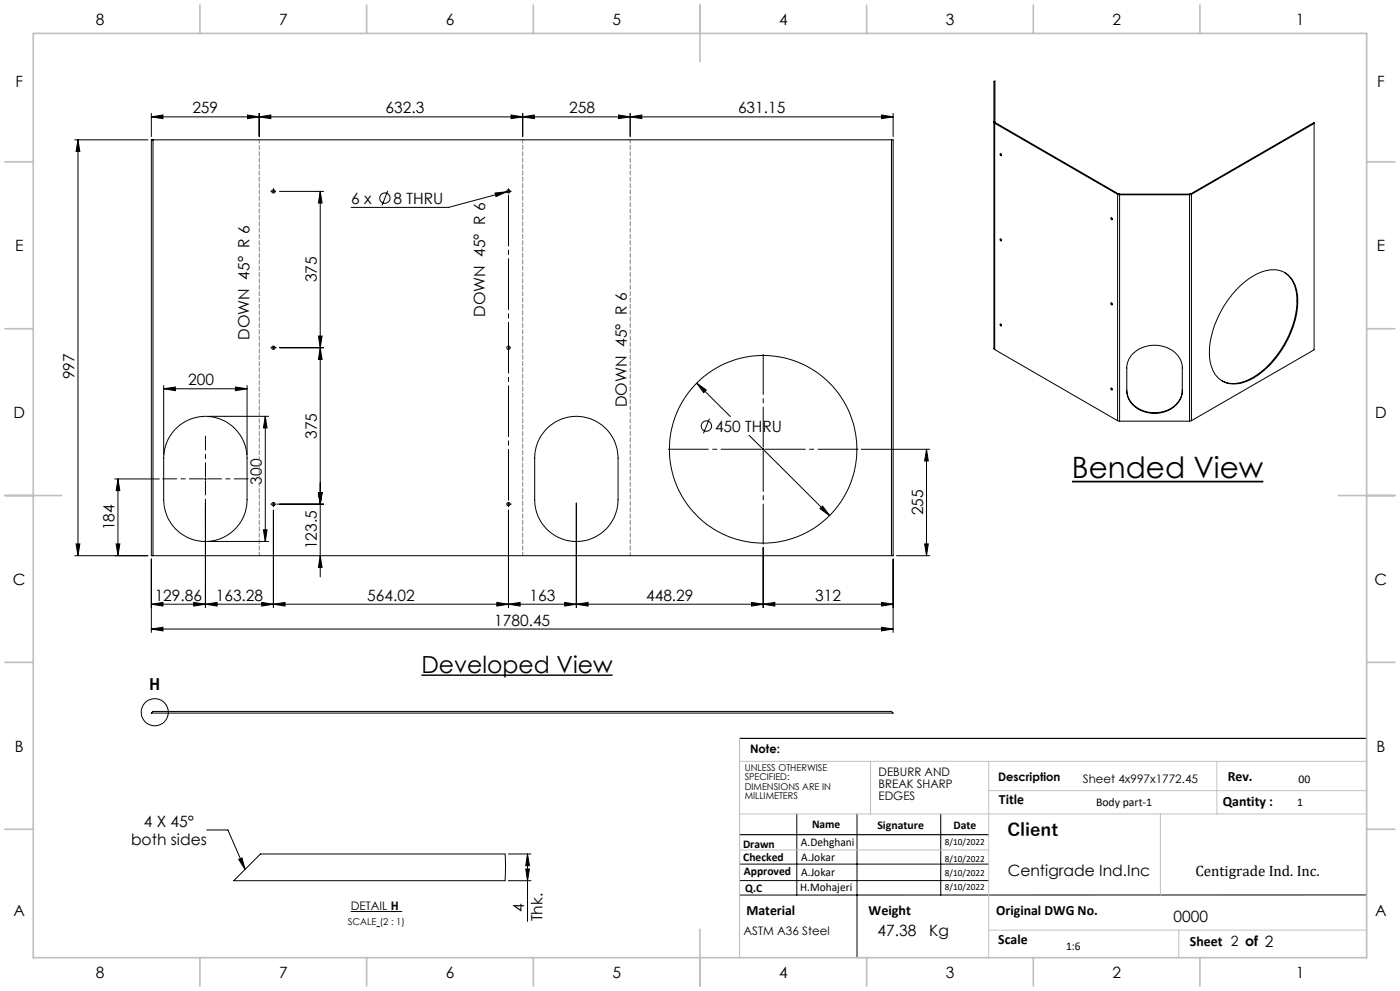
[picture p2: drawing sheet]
<svg xmlns="http://www.w3.org/2000/svg" width="420mm" height="297mm" viewBox="0 0 420 297" stroke-linecap="round" stroke-linejoin="round" font-family="sans-serif">
<g fill="none" stroke="#000" stroke-width=".3">
<path d="M45.4 35l3.5-.5v1.1zM45.4 34v6.9M45.4 35h222.5M74.3 34.5l3.5 .5-3.5 .6zM77.8 35l3.4-.5v1.1zM77.8 34v6.9M153.3 34.5l3.5 .5-3.5 .6zM156.8 35l3.5-.5v1.1zM156.8 34v6.9M185.6 34.5l3.5 .5-3.5 .6zM189.1 34v6.9M189.1 35l3.4-.5v1.1z"/>
<path d="M264.4 34.5l3.5 .5-3.5 .6zM267.9 34v6.9M298.4 36.9v67.9M298.4 36.9l36.9 21.3M298.5 36.6h-.3l.2 .3M298.5 36.6v-12.3l-.3 .2v80l.2 .3M298.5 36.6l.2 .2M298.7 36.8l-.3 .1M298.7 36.8l36.8 21.3M394.2 37l-36.8 21.2M22.4 41.9h22M23.4 41.9v124.6"/>
<path d="M23.4 41.9l.6 3.5h-1.2zM45.4 41.9h222.5v124.6h-222.5zM45.9 41.9v124.6M83.9 57.4h13.2M96.1 57.4l.5 3.5h-1.1zM96.1 57.4v115.5M116.3 57.1l-1.7 4.5M148.5 57.9l3.5-.4-3.2 1.4zM152 57.5l-17.4 4.7h-29.3M152.2 57.4h.7M152.5 57v.6M153 57.2l-1 .3"/>
<path d="M267.4 41.9v124.6M300.2 46.1l.3 .4M335.3 58.2h22.1M335.3 58.2v67.9M335.5 58.1l.4 .1M335.5 58.1l-.2 .1M335.9 58.2v68M335.9 58.2h21M356.9 58.2v68M357.2 58.1l-.3 .1M357.2 58.1l.2 .1M357.2 58.1l37-21.4v68.1l-36.8 21.3"/>
<path d="M357.4 58.2v67.9M300.2 71.6l.3 .4M333.5 65.3l.2 .4M300.2 97.2l.3 .3M333.5 90.8l.2 .4M371.3 86.4a15.3 15.3 0 0 1 11.6-5.5 7.7 7.7 0 0 1 6.4 7.6 28.7 28.7 0 0 1-9.7 22.2 13.1 13.1 0 0 1-11.5 4.1 8 8 0 0 1-5.2-7.7 28.8 28.8 0 0 1 8.4-20.7zM385.3 81.7a9.5 9.5 0 0 1 3.8 9.1 29.2 29.2 0 0 1-13.9 22.7 8.9 8.9 0 0 1-8.6 .6M49.1 116.5l3.5-.5v1.1zM49.1 115.5v20.8M49.1 116.5h25M70.6 116l3.5 .5-3.5 .6zM74.1 115.5v20.8"/>
<path d="M83.9 104.2h13.2M95.5 100.7h1.1l-.5 3.5zM96.1 104.2l.5 3.5h-1.1zM209 114.8l2.9 2.1-.8 .8zM209 114.8l10.1 10M298.4 104.8l36.9 21.3M333.5 116.3l.2 .4M338 116.9a7.7 7.7 0 0 0 8.6 6.8 7.6 7.6 0 0 0 8.1-6.8M339.7 106.1a9.3 9.3 0 0 1 14.5 1.8l.5 2v7.2a7.7 7.7 0 0 1-8.6 6.8 7.7 7.7 0 0 1-8.1-6.8v-7.2a6.5 6.5 0 0 1 1.7-3.8zM52.6 128.6a12.5 12.5 0 0 1 13.7-2.9 12.5 12.5 0 0 1 7.8 11.6v12.5a12.5 12.5 0 0 1-12.5 12.5 12.5 12.5 0 0 1-12.5-12.5v-12.5a12.8 12.8 0 0 1 3.5-8.7zM62.6 124.8h18M79.6 124.8l.5 3.5h-1.1z"/>
<path d="M79.6 124.8v37.5M164.5 128.1a12.5 12.5 0 0 1 13.5-2.3 12.5 12.5 0 0 1 7.4 11.5v12.5a12.5 12.5 0 0 1-12.5 12.5 12.5 12.5 0 0 1-12.5-12.5v-12.5a12.6 12.6 0 0 1 4.1-9.2zM212.8 125.4l-1.8 4.5M224.7 130.5l24.2 24M228.6 134.7h.7M229 134.3v.7M258.4 134.7h20.5M278 134.7l.5 3.4h-1.1zM278 134.7v31.8M335.3 126.1l.6 .1M335.9 126.2h21M357.4 126.1l-.5 .1"/>
<path d="M34.4 143.5h13.4M35.4 143.5v23M35.4 143.5l.5 3.5h-1zM61.3 143.5h.6M61.6 143.2v.7M61.6 150.8v31.3M79 158.8h1.1l-.5 3.5zM82 152.9v29.2M83 151.1h14.1M95.5 147.6h1.1l-.5 3.5zM152.5 152.9v29.2M172.9 150.8v31.3"/>
<path d="M246 152.4l.8-.7 2.1 2.8zM22.4 166.5h22M22.8 163h1.2l-.6 3.5zM34.9 163h1l-.5 3.5zM45.4 167.5v22M62.6 162.3h18M96.1 166.5l.5 3.5h-1.1zM229 164.1v18M267.9 167.5v22M269 166.5h9.9M277.4 163h1.1l-.5 3.5zM45.4 181.1l3.5-.6v1.1z"/>
<path d="M45.4 188.5l3.5-.5v1.1zM45.4 181.1h222.5M45.4 188.5h222.5M58.1 180.5l3.5 .6-3.5 .5zM61.6 181.1l3.5-.6v1.1zM78.5 180.5l3.5 .6-3.5 .5zM82 181.1l3.5-.6v1.1zM149 180.5l3.5 .6-3.5 .5zM152.5 181.1l3.5-.6v1.1zM169.4 180.5l3.5 .6-3.5 .5zM172.9 181.1l3.5-.6v1.1zM225.5 180.5l3.5 .6-3.5 .5z"/>
<path d="M229 181.1l3.4-.6v1.1zM264.4 180.5l3.5 .6-3.5 .5zM264.4 188l3.5 .5-3.5 .6zM45.4 213.7l.5-.5h221.5l.5 .5zM62 248.7h6.4l5.1 11.9M71.6 257.6l1-.5 .9 3.5zM78.1 255.9h73.5l-.1 8h-81.4zM152.5 255.9h6.8M158.3 255.9v20.3M158.3 255.9l.5 3.5h-1.1zM221.9 259h74.7M239 243.9v24.3"/>
<path d="M257.1 243.9v43.1M282.2 243.9v24.3M105.2 273.2h12.1M113 277.7h1M119.7 273.2h.9M152.5 263.9h6.8M157.7 260.5h1.1l-.5 3.4zM221.9 263.9h74.7M410 268.2h-188.1"/>
<circle cx="82" cy="57.3" r=".5"/>
<circle cx="115.5" cy="59.4" r="1.56"/>
<circle cx="152.5" cy="57.3" r=".5"/>
<circle cx="300.3" cy="46.3" r=".29"/>
<circle cx="300.3" cy="71.8" r=".28"/>
<circle cx="333.5" cy="65.5" r=".29"/>
<circle cx="300.3" cy="97.3" r=".28"/>
<circle cx="333.5" cy="91" r=".28"/>
<circle cx="82" cy="104.2" r=".5"/>
<circle cx="152.5" cy="104.2" r=".5"/>
<circle cx="333.5" cy="116.5" r=".28"/>
<circle cx="211.9" cy="127.7" r="1.55"/>
<circle cx="228.9" cy="134.7" r="28.1"/>
<circle cx="82" cy="151.1" r=".49"/>
<circle cx="152.5" cy="151.1" r=".49"/>
<circle cx="46.4" cy="213.5" r="4"/>
</g>
<path d="M126.4 202.4h57.4" fill="none" stroke="#000" stroke-width=".43"/>
<path d="M117.3 273.2h2.4" fill="none" stroke="#000" stroke-width=".33"/>
<path d="M321.6 144.3h57.4" fill="none" stroke="#000" stroke-width=".53"/>
<g fill="none" stroke="#000" stroke-width=".3" stroke-dasharray="15.2 1.3 1.3 1.3">
<path d="M81.4 57.3h-.2M82 57.3v-.3M82 57.3h-.3M82 57.3v.3M82 57.3h.4M82 56.7v-.2M152.6 56.7v-.2M153.2 57.3h.2M81.4 104.2h-.2M82 104.2v-.3M82 104.2h-.3M82 104.2v.3"/>
<path d="M82 104.2h.4M82.7 104.2h.2M81.4 151.1h-.2M82 151.1v-.3M82 151.1h-.3M82 151.1v.3M82 151.1h.4M82 151.7v.2M152.6 151.1v-.3M152.6 151.1h-.4M152.6 151.1v.3M152.6 151.1h.3"/>
<path d="M152.6 151.7v.2M153.2 151.1h.2"/>
</g>
<path d="M152.6 150.5v-92.5" fill="none" stroke="#000" stroke-width=".3" stroke-dasharray="15.2 1.3 1.3 1.3" stroke-dashoffset="-.5"/>
<path d="M228.3 134.6h-27.8M229 134v-27.8M229 135.3v27.8M229.6 134.6h27.8" fill="none" stroke="#000" stroke-width=".3" stroke-dasharray="15.2 1.3 1.3 1.3" stroke-dashoffset="3.2"/>
<path d="M61 143.5h-12.2M61.6 144.1v12.2M61.6 142.9v-12.2M62.3 143.5h12.1" fill="none" stroke="#000" stroke-width=".3" stroke-dasharray="15.2 1.3 1.3 1.3" stroke-dashoffset="11.1"/>
<path d="M221.9 221.3h188.1M221.9 250.2h74.7" fill="none" stroke="#000" stroke-width=".35"/>
<path d="M77.8 166.5v-124.6M156.8 166.5v-124.6M189.1 166.5v-124.6" fill="none" stroke="#808080" stroke-width=".3" stroke-dasharray="1.3 .6" stroke-dashoffset=".2"/>
<path d="M221.9 228.2h188.1M261.2 228.2v15.7M296.6 228.2v58.8M296.6 237h113.4M365.1 228.2v15.7M221.9 243.9h188.1M221.9 254.7h74.7M348.1 243.9v24.3M296.6 278.8h113.4M353.6 278.8v8.2" fill="none" stroke="#c0c0c0" stroke-width=".3"/>
<path d="M221.9 221.3v65.7" fill="none" stroke="#c0c0c0" stroke-width=".35"/>
<g fill="none" stroke="#c0c0c0" stroke-width=".5">
<path d="M10 10h400v277h-400zM60 1.5v8.5M110 1.5v8.5M160 1.5v8.5M210 1.5v17M260 1.5v8.5M310 1.5v8.5M360 1.5v8.5M1.5 48.5h8.5M410 48.5h8.5M1.5 98.5h8.5M410 98.5h8.5"/>
<path d="M1.5 148.5h17M401.5 148.5h17M1.5 198.5h8.5M410 198.5h8.5M1.5 248.5h8.5M410 248.5h8.5M210 278.5v17M60 287v8.5M110 287v8.5M160 287v8.5M260 287v8.5M310 287v8.5"/>
<path d="M360 287v8.5"/>
</g>
<g fill="#000">
<path d="M156.8 35l3.5-.5v1.1zM185.6 34.5l3.5 .5-3.5 .6z"/>
<path d="M49.1 116.5l3.5-.5v1.1zM70.6 116l3.5 .5-3.5 .6zM246 152.4l2.9 2.1-2.1-2.8zM209 114.8l2.1 2.9 .8-.8zM148.5 57.9l.3 1 3.2-1.4zM45.4 181.1l3.5-.6v1.1zM58.1 180.5l3.5 .6-3.5 .5zM172.9 181.1l3.5-.6v1.1zM225.5 180.5l3.5 .6-3.5 .5zM229 181.1l3.4-.6v1.1zM264.4 180.5l3.5 .6-3.5 .5zM45.4 188.5l3.5-.5v1.1zM264.4 188l3.5 .5-3.5 .6zM45.4 35l3.5-.5v1.1zM74.3 34.5l3.5 .5-3.5 .6zM77.8 35l3.4-.5v1.1zM153.3 34.5l3.5 .5-3.5 .6zM61.6 181.1l3.5-.6v1.1zM78.5 180.5l3.5 .6-3.5 .5zM189.1 35l3.4-.5v1.1zM264.4 34.5l3.5 .5-3.5 .6zM71.6 257.6l1-.5 .9 3.5z"/>
<path d="M35.4 143.5l.5 3.5h-1zM34.9 163h1l-.5 3.5zM95.5 147.6h1.1l-.5 3.5zM96.1 166.5l.5 3.5h-1.1zM96.1 57.4l.5 3.5h-1.1zM95.5 100.7h1.1l-.5 3.5zM96.1 104.2l.5 3.5h-1.1zM95.5 147.6h1.1l-.5 3.5zM278 134.7l.5 3.4h-1.1zM277.4 163h1.1l-.5 3.5z"/>
<path d="M22.8 163h1.2l-.6 3.5zM23.4 41.9l.6 3.5h-1.2zM79 158.8h1.1l-.5 3.5zM79.6 124.8l.5 3.5h-1.1z"/>
<path d="M169.4 180.5l3.5 .6-3.5 .5zM152.5 181.1l3.5-.6v1.1zM149 180.5l3.5 .6-3.5 .5zM82 181.1l3.5-.6v1.1z"/>
<path d="M158.3 255.9l.5 3.5h-1.1zM157.7 260.5h1.1l-.5 3.4z"/>
</g>
<text font-size="8.8" x="321.6" y="143.4">Bended View</text>
<text font-size="7.1" x="126.4" y="201.6">Developed View</text>
<text font-size="5.3" x="302.2" y="250.7">Client</text>
<text font-size="4.9" x="44.7" y="206.7">H</text>
<g font-size="4.7">
<text x="28.7" y="7.6">8</text>
<text x="83.7" y="7.6">7</text>
<text x="133.7" y="7.6">6</text>
<text x="183.7" y="7.6">5</text>
<text x="233.7" y="7.6">4</text>
<text x="283.7" y="7.6">3</text>
<text x="333.7" y="7.6">2</text>
<text x="388.7" y="7.6">1</text>
<text x="4.6" y="26.1">F</text>
<text x="413.1" y="26.1">F</text>
<text x="57.7" y="34">259</text>
<text x="115.7" y="34">632.3</text>
<text x="170.8" y="34">258</text>
<text x="221.4" y="34">631.15</text>
<text x="105.4" y="61.1">6 x</text>
<text x="118.1" y="61.1">8 THRU</text>
<text x="4.5" y="75.3">E</text>
<text x="413" y="75.3">E</text>
<text x="95.1" y="84.6" transform="rotate(-90 95.1 84.6)">375</text>
<text x="145.5" y="95" transform="rotate(-90 145.5 95)">DOWN 45° R 6</text>
<text x="74.9" y="101.9" transform="rotate(-90 74.9 101.9)">DOWN 45° R 6</text>
<text x="22.4" y="113.7" transform="rotate(-90 22.4 113.7)">997</text>
<text x="56.4" y="115.5">200</text>
<text x="4" y="125.3">D</text>
<text x="188" y="122" transform="rotate(-90 188 122)">DOWN 45° R 6</text>
<text x="412.5" y="125.3">D</text>
<text x="95.1" y="131.5" transform="rotate(-90 95.1 131.5)">375</text>
<text x="214.5" y="129.4">450 THRU</text>
<text x="78.6" y="145.3" transform="rotate(-90 78.6 145.3)">300</text>
<text x="276.9" y="154.5" transform="rotate(-90 276.9 154.5)">255</text>
<text x="34.4" y="158.9" transform="rotate(-90 34.4 158.9)">184</text>
<text x="95.1" y="164.6" transform="rotate(-90 95.1 164.6)">123.5</text>
<text x="3.9" y="175.3">C</text>
<text x="412.4" y="175.3">C</text>
<text x="46.4" y="180.1">129.86</text>
<text x="64.7" y="180.1">163.28</text>
<text x="110.2" y="180.1">564.02</text>
<text x="158.9" y="180.1">163</text>
<text x="193.8" y="180.1">448.29</text>
<text x="244.6" y="180.1">312</text>
<text x="148.3" y="187.5">1780.45</text>
<text x="4.4" y="225.3">B</text>
<text x="412.9" y="225.3">B</text>
<text x="43.1" y="247.8">4 X 45°</text>
<text x="39.3" y="253.3">both sides</text>
<text x="302.3" y="262.6">Centigrade Ind.Inc</text>
<text x="4" y="274.6">A</text>
<text x="157.2" y="273.2" transform="rotate(-90 157.2 273.2)">4</text>
<text x="412.5" y="274.6">A</text>
<text x="162.8" y="276.1" transform="rotate(-90 162.8 276.1)">Thk.</text>
<text x="263.3" y="280.5">47.38</text>
<text x="278.8" y="280.5">Kg</text>
<text x="352.1" y="276.4">0000</text>
<text x="28.7" y="293.1">8</text>
<text x="83.7" y="293.1">7</text>
<text x="133.7" y="293.1">6</text>
<text x="183.7" y="293.1">5</text>
<text x="233.7" y="293.1">4</text>
<text x="283.7" y="293.1">3</text>
<text x="333.7" y="293.1">2</text>
<text x="388.7" y="293.1">1</text>
</g>
<text font-size="4.5" x="358.6" y="262.6">Centigrade Ind. Inc.</text>
<g font-size="4.2">
<text x="368.3" y="234.1">Rev.</text>
<text x="299.7" y="240.9">Title</text>
<text x="366.8" y="241.6">Qantity :</text>
<text x="223.9" y="274.2">Material</text>
<text x="260.6" y="274.2">Weight</text>
<text x="298.9" y="274.2">Original DWG No.</text>
<text x="299.5" y="282.8">Scale</text>
<text x="357" y="283.6">Sheet 2 of 2</text>
</g>
<g font-size="3.5">
<text x="225" y="225.7">Note:</text>
<text x="263.6" y="232.6">DEBURR AND</text>
<text x="263.6" y="236.1">BREAK SHARP</text>
<text x="263.6" y="239.7">EDGES</text>
<text x="299.4" y="234.1">Description</text>
<text x="324.9" y="234.7">Sheet 4x997x1772.45</text>
<text x="389.6" y="234.7">00</text>
<text x="328.8" y="241.6">Body part-1</text>
<text x="389.2" y="241.6">1</text>
<text x="243.6" y="248.1">Name</text>
<text x="263.2" y="248.5">Signature</text>
<text x="286" y="248.5">Date</text>
<text x="222.9" y="254">Drawn</text>
<text x="240.3" y="253.6">A.Dehghani</text>
<text x="240.4" y="257.9">A.Jokar</text>
<text x="223" y="258.1">Checked</text>
<text x="223.2" y="262.1">Approved</text>
<text x="240.4" y="262.4">A.Jokar</text>
<text x="223.6" y="267.4">Q.C</text>
<text x="240.1" y="267.1">H.Mohajeri</text>
<text x="105.2" y="272.8">DETAIL H</text>
<text x="223.1" y="280.2">ASTM A36 Steel</text>
<text x="319.8" y="284.6">1:6</text>
</g>
<g font-size="2.8">
<text x="223.4" y="231">UNLESS OTHERWISE</text>
<text x="223.4" y="233.8">SPECIFIED:</text>
<text x="223.4" y="236.7">DIMENSIONS ARE IN</text>
<text x="223.4" y="239.5">MILLIMETERS</text>
<text x="283.5" y="253.2">8/10/2022</text>
<text x="283.5" y="258.4">8/10/2022</text>
<text x="283.5" y="262.7">8/10/2022</text>
<text x="283.5" y="266.6">8/10/2022</text>
<text x="104.4" y="277.3">SCALE (2 : 1)</text>
</g>
</svg>
